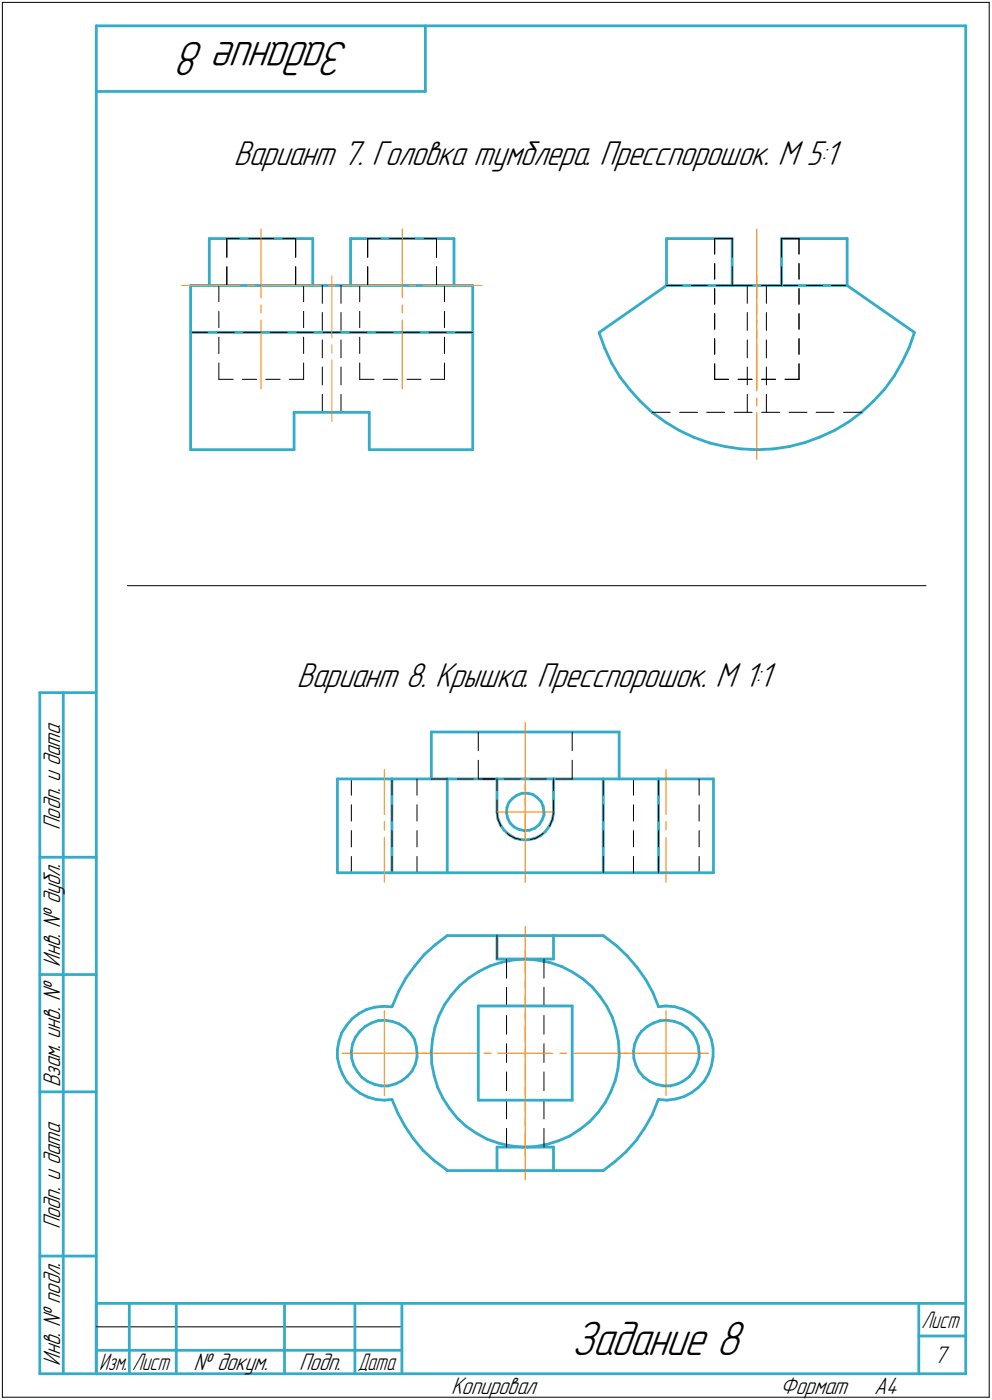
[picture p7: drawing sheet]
<svg xmlns="http://www.w3.org/2000/svg" width="211mm" height="298mm" viewBox="0 0 211 298" stroke-linecap="round" stroke-linejoin="round" font-family="sans-serif">
<g fill="none" stroke="#33acca" stroke-width=".59">
<path d="M20.5 5.5v287zM20.5 5.5h185zM20.5 19.5h70zM90.5 5.5v14zM205.5 5.5v287zM44.5 50.8h22zM44.5 50.8v10zM66.5 50.8v10zM74.6 50.8v10zM74.6 50.8h22zM96.6 50.8v10zM141.8 50.8h14z"/>
<path d="M141.8 50.8v10zM155.8 50.8v10zM166.3 50.8h14zM166.3 50.8v10zM180.3 50.8v10zM40.6 70.8v25zM40.6 70.8h60zM40.6 60.8v10zM40.6 60.8h3.9zM44.5 60.8h22zM66.5 60.8h8.1zM74.6 60.8h22z"/>
<path d="M96.6 60.8h4zM100.6 60.8v10zM100.6 70.8v25zM127.5 71l1.2 3.2zM127.5 70.8v.2zM127.5 70.8l14.3-10zM128.7 74.2l1.4 3.1zM130.1 77.3l1.8 3zM141.8 60.8h38.5zM180.3 60.8l14.3 10zM191.9 77.1l-1.7 3zM193.5 74l-1.6 3.1z"/>
<path d="M194.6 70.8l-1.1 3.2zM40.6 95.8h22zM62.6 87.8v8zM62.6 87.8h16zM78.6 95.8h22zM78.6 87.8v8zM131.9 80.3l2.1 2.7zM134 83l2.3 2.5zM136.3 85.5l2.6 2.4zM138.9 87.9l2.7 2zM141.6 89.9l3 1.8zM144.6 91.7l3.1 1.4z"/>
<path d="M147.7 93.1l3.3 1.2zM151 94.3l3.3 .8zM154.3 95.1l3.3 .5zM157.6 95.6l3.5 .2zM161.1 95.8l3.5-.2zM164.6 95.6l3.4-.5zM168 95.1l3.3-.9zM171.3 94.2l3.2-1.2zM174.5 93l3.1-1.4zM177.6 91.6l3-1.8zM180.6 89.8l2.7-2zM183.3 87.8l2.5-2.4z"/>
<path d="M188.2 82.9l-2.4 2.5zM190.2 80.1l-2 2.8zM8.5 147.5v145zM8.5 147.5h12zM13.5 147.5v145zM91.8 155.9h39.9zM91.8 155.9v10zM131.7 155.9v10zM71.8 165.9v19.9zM71.8 165.9h11.6zM83.4 165.9v19.9zM83.4 165.9h11.8z"/>
<path d="M95.2 165.9h10.5zM95.2 165.9v19.9zM105.7 165.9v7zM105.7 165.9h6.1zM105.7 172.9l.2 1.3zM105.9 174.2l.5 1.4zM106.4 175.6l.9 1.2zM107.3 176.8l1 .9zM107.8 173.1l.2 1.1zM107.9 172l-.1 1.1zM108 174.2l.5 1.1zM108.3 177.7l1.3 .8z"/>
<path d="M108.3 170.9l-.4 1.1zM108.5 175.3l.9 .8zM109.1 170l.9-.7zM109.1 170l-.8 .9zM109.4 176.1l1 .5zM109.6 178.5l1.3 .3zM110 169.3l1.1-.4zM110.4 176.6l1.2 .3zM110.9 178.8h1.5zM111.1 168.9h1.2zM111.6 176.9l1.1-.1zM111.8 165.9h6z"/>
<path d="M112.3 168.9l1.1 .3zM112.4 178.8l1.3-.2zM112.7 176.8l1.1-.4zM113.4 169.2l.9 .6zM113.7 178.6l1.3-.6zM113.8 176.4l.9-.8zM114.3 169.8l.8 .9zM115 178l1.1-1zM115.1 170.7l.5 1zM115.3 174.7l-.6 .9zM115.6 171.7l.1 1.2zM115.7 173.6l-.4 1.1z"/>
<path d="M115.7 172.9v.7zM116.9 175.9l-.8 1.1zM117.5 174.6l-.6 1.3zM117.8 165.9h10.6zM117.8 173.1l-.3 1.5zM117.8 172.9v.2zM117.8 165.9v7zM128.4 165.9v19.9zM128.4 165.9h11.7zM140.1 165.9h11.7zM140.1 165.9v19.9zM151.8 165.9v19.9z"/>
<path d="M8.5 182.5h12zM71.8 185.8h11.6zM83.4 185.8h11.8zM95.2 185.8h33.2zM95.2 199.2h10.5zM105.7 199.2h12.1zM105.7 199.2v5zM117.8 199.2h10.6zM117.8 199.2v5zM128.4 185.8h11.7zM128.4 199.2l.3 .3zM128.7 199.5l2.5 1.9z"/>
<path d="M140.1 185.8h11.7zM8.5 207.5h12zM72.7 219.9l-.6 1.8zM73.7 218.4l-1 1.5zM74.9 216.9l1.5-1.1zM74.9 216.9l-1.2 1.5zM76.4 215.8l1.6-.8zM76.5 219.6l1.1-1zM76.5 219.6l-.9 1.3zM77.6 218.6l1.4-.8zM78 215l1.8-.5zM79 217.8l1.4-.5z"/>
<path d="M79.8 214.5l1.8-.2zM80.4 217.3h1.6zM81.6 214.3l1.8 .1zM82 217.3l1.5 .2zM83.5 217.5l1.4 .5zM83.6 214l-.2 .4zM84.8 211.1l-1.2 2.9zM84.9 218l1.3 .9zM86.2 218.9l1.1 1.1zM86.4 208.3l-1.6 2.8zM87.3 220l.8 1.2zM88.2 205.7l-1.8 2.6z"/>
<path d="M90.3 203.3l2.3-2.1zM90.3 203.3l-2.1 2.4zM92.5 218.8l-.5 2.5zM92.6 201.2l2.6-2zM93.4 216.3l-.9 2.5zM94.6 214l-1.2 2.3zM96.1 211.8l-1.5 2.2zM97.8 209.9l2-1.7zM97.8 209.9l-1.7 1.9zM99.8 208.2l2.1-1.4zM101.8 214.2v20.1zM101.8 214.2h20z"/>
<path d="M101.9 206.8l2.4-1.1zM104.3 205.7l2.5-.8zM105.7 204.2h6.1zM106.8 204.9l2.6-.5zM109.4 204.4l2.5-.2zM111.8 204.2h6zM111.9 204.2l2.7 .3zM114.6 204.5l2.5 .5zM117.1 205l2.4 .8zM119.5 205.8l2.3 1.2zM121.8 214.2v20.1zM121.8 207l2.2 1.4z"/>
<path d="M124 208.4l2 1.7zM126 210.1l1.7 2.1zM127.7 212.2l1.4 2.1zM129.1 214.3l1.2 2.4zM130.3 216.7l.8 2.4zM131.1 219.1l.5 2.6zM131.2 201.4l2.3 2.2zM133.5 203.6l2.1 2.4zM135.6 206l1.8 2.6zM136.5 219.6l1.2-1zM136.5 219.6l-.9 1.3zM137.4 208.6l1.5 2.8z"/>
<path d="M137.7 218.6l1.3-.8zM138.9 211.4l1.2 3zM139 217.8l1.5-.5zM140.1 214.4l1.6-.2zM140.5 217.3h1.5zM141.7 214.2l1.9 .2zM142 217.3l1.5 .2zM143.5 217.5l1.4 .5zM143.6 214.4l1.7 .5zM144.9 218l1.3 .9zM145.3 214.9l1.7 .8zM146.2 218.9l1.1 1.1z"/>
<path d="M147 215.7l1.4 1.1zM147.3 220l.8 1.2zM148.4 216.8l1.3 1.4zM149.7 218.2l1 1.5zM150.7 219.7l.7 1.7zM8.5 232.5h12zM71.8 223.4v1.9zM71.8 225.3l.4 1.8zM72.1 221.7l-.3 1.7zM72.2 227.1l.7 1.7zM72.9 228.8l.9 1.6zM73.8 230.4l1.3 1.2z"/>
<path d="M74.8 223.9v1.5zM74.8 225.4l.5 1.4zM75 222.3l-.2 1.6zM75.1 231.6l1.4 1.1zM75.3 226.8l.7 1.4zM75.6 220.9l-.6 1.4zM76 228.2l1 1.2zM76.5 232.7l1.7 .9zM77 229.4l1.2 .9zM78.2 230.3l1.5 .6zM78.2 233.6l1.8 .5zM79.7 230.9l1.4 .3z"/>
<path d="M80 234.1l1.8 .2zM81.1 231.2h1.5zM81.8 234.3l1.6-.2zM82.6 231.2l1.6-.4zM83.4 234.1l1.3 3zM84.2 230.8l1.3-.7zM84.7 237.1l1.5 2.8zM85.5 230.1l1.2-.9zM86.2 239.9l1.8 2.6zM87.7 228l-1 1.2zM88.1 221.2l.5 1.6zM88.4 226.6l-.7 1.4z"/>
<path d="M88.6 222.8l.1 1.5zM88.7 225.1l-.3 1.5zM88.7 224.3v.8zM91.8 223.9l.1 2.6zM91.9 226.5l.5 2.5zM92 221.3l-.2 2.6zM92.4 229l.7 2.6zM93.1 231.6l1.1 2.2zM94.2 233.8l1.5 2.3zM95.7 236.1l1.6 2zM97.3 238.1l1.9 1.8zM99.2 239.9l2.1 1.4z"/>
<path d="M101.8 234.3h20zM127.3 236.9l-1.8 1.9zM128.8 234.8l-1.5 2.1zM130 232.5l-1.2 2.3zM130.9 230.1l-.9 2.4zM131.5 227.6l-.6 2.5zM131.6 221.7l.1 2.6zM131.7 225l-.2 2.6zM131.7 224.3v.7zM134.8 223.9l.1 1.5zM134.9 225.4l.4 1.4zM135 222.3l-.2 1.6z"/>
<path d="M135.3 226.8l.7 1.4zM135.6 220.9l-.6 1.4zM136 228.2l1 1.2zM137 229.4l1.3 .9zM138.3 230.3l1.3 .6zM138.8 237.4l-1.6 2.8zM139.6 230.9l1.5 .3zM140 234.4l-1.2 3zM140.1 234.1l1.8 .2zM140.1 234.1l-.1 .3zM141.1 231.2h1.6zM141.9 234.3l1.9-.3z"/>
<path d="M142.7 231.2l1.5-.4zM143.8 234l1.7-.5zM144.2 230.8l1.3-.7zM145.5 230.1l1.2-.9zM145.5 233.5l1.7-.8zM147.2 232.7l1.4-1.1zM147.7 228l-1 1.2zM148.1 221.2l.5 1.6zM148.3 226.6l-.6 1.4zM148.6 222.8l.2 1.5zM148.8 225.1l-.5 1.5zM148.8 224.3v.8z"/>
<path d="M149.9 230.2l-1.3 1.4zM150.8 228.6l-.9 1.6zM151.4 226.9l-.6 1.7zM151.4 221.4l.3 1.8zM151.7 225l-.3 1.9zM151.7 223.2v1.8zM88 242.5l2 2.4zM90 244.9l2.4 2.2zM92.4 247.1l2.5 1.9zM94.9 249l.3 .3zM95.2 249.3h10.5zM101.3 241.3l2.3 1.3z"/>
<path d="M103.6 242.6l2.5 .8zM105.7 244.3h6.1zM105.7 249.3h12.1zM105.7 244.3v5zM106.1 243.4l2.5 .6zM108.6 244l2.7 .3zM111.3 244.3l2.5-.1zM111.8 244.3h6zM113.8 244.2l2.6-.5zM116.4 243.7l2.5-.8zM117.8 249.3h10.6zM117.8 244.3v5z"/>
<path d="M118.9 242.9l2.3-1zM121.2 241.9l2.2-1.4zM123.4 240.5l2.1-1.7zM128.4 249.3l2.5-2zM130.9 247.3l2.4-2.1zM135.4 242.8l-2.1 2.4zM137.2 240.2l-1.8 2.6zM8.5 267.5h12zM20.5 277.5h185zM20.5 277.5v15zM27.5 277.5v15zM37.5 277.5v15z"/>
<path d="M60.5 277.5v15zM75.5 277.5v15zM85.5 277.5v15zM195.5 277.5v15zM8.5 292.5h12zM20.5 292.5h185zM20.5 287.5h7zM27.5 287.5h10zM37.5 287.5h23zM60.5 287.5h15zM75.5 287.5h10zM195.5 284.5h10z"/>
</g>
<g fill="none" stroke="#000" stroke-width=".21">
<path d="M.5 .5v297zM.5 .5h210zM210.5 .5v297zM44.5 50.8h3.8zM48.3 56.8v4zM48.3 50.8v4zM48.3 50.8h2.6zM52.9 50.8h2.6zM55.5 50.8h2.8zM60.2 50.8h2.7zM62.9 50.8h3.6zM62.9 56.8v4z"/>
<path d="M62.9 50.8v4zM74.6 50.8h3.6zM78.2 56.8v4zM78.2 50.8v4zM78.2 50.8h2.7zM82.9 50.8h2.7zM85.6 50.8h2.6zM90.3 50.8h2.6zM92.9 50.8h3.7zM92.9 56.8v4zM92.9 50.8v4zM152.1 56.1v3.3z"/>
<path d="M152.1 50.8v3.3zM152.1 50.8h3.7zM155.8 56.8v4zM155.8 50.8v4zM166.3 50.8h3.4zM166.3 50.8h3.7zM166.3 56.8v4zM166.3 50.8v4zM170 56.1v3.3zM170 50.8v3.3zM171.6 50.8h3.4zM177 50.8h3.3z"/>
<path d="M40.6 70.8h3.6zM44.5 60.8h4.1zM44.5 60.8h3.8zM46.2 70.8h3.7zM46.6 60.8h1.7zM46.6 77.3v3.5zM46.6 71.8v3.5zM46.6 66.3v3.5zM46.6 60.8v3.5zM50.5 60.8h4.1zM51.8 70.8h3.7zM56.6 60.8h3.9z"/>
<path d="M57.5 70.8h3.6zM62.6 60.8h3.9zM62.9 60.8h3.6zM62.9 60.8h1.7zM63.2 70.8h3.5zM64.6 77.3v3.5zM64.6 71.8v3.5zM64.6 66.3v3.5zM64.6 60.8v3.5zM68.6 78.1v3.9zM68.6 72.4v3.8zM68.6 66.5v3.9z"/>
<path d="M68.6 60.8v3.8zM68.7 70.8h3.7zM72.6 78.1v3.9zM72.6 72.4v3.8zM72.6 66.5v3.9zM72.6 60.8v3.8zM74.4 70.8h3.7zM74.6 60.8h4zM74.6 60.8h3.6zM76.5 60.8h1.7zM76.5 77.3v3.5zM76.5 71.8v3.5z"/>
<path d="M76.5 66.3v3.5zM76.5 60.8v3.5zM80 70.8h3.7zM80.6 60.8h4zM85.7 70.8h3.6zM86.6 60.8h4zM91.3 70.8h3.6zM92.5 60.8h4.1zM92.9 60.8h3.7zM92.9 60.8h1.7zM94.6 77.3v3.5zM94.6 71.8v3.5z"/>
<path d="M94.6 66.3v3.5zM94.6 60.8v3.5zM96.9 70.8h3.7zM141.8 60.8h3.3zM147.2 60.8h3.3zM152.1 77.5v3.3zM152.1 72.1v3.3zM152.1 66.8v3.3zM152.1 61.5v3.3zM152.5 60.8h3.3zM155.8 60.8h4.2zM159 78.1v3.9z"/>
<path d="M159 72.4v3.8zM159 66.5v3.9zM159 60.8v3.8zM162.1 60.8h4.2zM163.1 78.1v3.9zM163.1 72.4v3.8zM163.1 66.5v3.9zM163.1 60.8v3.8zM166.3 60.8h3.4zM170 77.5v3.3zM170 72.1v3.3zM170 66.8v3.3z"/>
<path d="M170 61.5v3.3zM171.6 60.8h3.4zM177 60.8h3.3zM46.6 80.8h3zM51.6 80.8h3zM56.6 80.8h3zM61.6 80.8h3zM68.6 84v3.8zM72.6 84v3.8zM76.5 80.8h3.1zM81.5 80.8h3.1zM86.6 80.8h3z"/>
<path d="M91.6 80.8h3zM138.8 87.8h3.8zM144.6 87.8h3.8zM150.4 87.8h3.8zM152.1 80.8h2.9zM156.2 87.8h3.8zM157.1 80.8h2.9zM159 84v3.8zM162.1 80.8h2.9zM162.1 87.8h3.8zM163.1 84v3.8zM167 80.8h3z"/>
<path d="M167.9 87.8h3.8zM173.7 87.8h3.8zM179.5 87.8h3.8zM27.1 124.7h169.9zM101.8 155.9v4zM121.8 155.9v4zM74.8 176.9v3.4zM74.8 171.4v3.4zM74.8 165.9v3.4zM83.4 176.9v3.4zM83.4 171.4v3.4zM83.4 165.9v3.4z"/>
<path d="M88.7 176.9v3.4zM88.7 171.4v3.4zM88.7 165.9v3.4zM91.8 165.9h3.4zM95.2 176.9v3.4zM95.2 171.4v3.4zM95.2 165.9v3.4zM97.3 165.9h3.5zM101.8 165.9h3.4zM101.8 161.9v4zM102.8 165.9h3.5zM105.7 165.9v2.5z"/>
<path d="M105.7 170.3v2.6zM105.7 173.1l.3 1.5zM105.7 172.9v.2zM106 174.6l.6 1.3zM106.6 175.9h.1M107.3 165.9h3.4zM107.9 177.4l.6 .6zM108.3 165.9h3.5zM108.5 178l1.3 .6zM109.8 178.6l.9 .1zM111.8 165.9h3.4zM112.8 178.8l1.2-.3z"/>
<path d="M112.8 165.9h3.4zM114 178.5l1.2-.8zM115.2 177.7l.4-.2zM117.1 175.6l-.2 .3zM117.3 165.9h3.4zM117.6 174.2l-.5 1.4zM117.8 170.3v2.6zM117.8 165.9v2.5zM117.8 172.9l-.2 1.3zM118.3 165.9h3.5zM121.8 161.9v4zM122.8 165.9h3.4z"/>
<path d="M128.3 165.9h3.4zM128.4 176.9v3.4zM128.4 171.4v3.4zM128.4 165.9v3.4zM134.8 176.9v3.4zM134.8 171.4v3.4zM134.8 165.9v3.4zM140.1 176.9v3.4zM140.1 171.4v3.4zM140.1 165.9v3.4zM148.8 176.9v3.4zM148.8 171.4v3.4z"/>
<path d="M148.8 165.9v3.4zM74.8 182.4v3.4zM83.4 182.4v3.4zM88.7 182.4v3.4zM95.2 182.4v3.4zM105.7 199.2v5zM128.4 182.4v3.4zM134.8 182.4v3.4zM140.1 182.4v3.4zM148.8 182.4v3.4zM107.8 204.2v4.1zM107.8 210.2v4z"/>
<path d="M107.8 216.2v4zM115.7 204.2v4.1zM115.7 210.2v4zM115.7 216.2v4zM107.8 222.2v4zM107.8 228.3v3.9zM107.8 234.3v4zM115.7 222.2v4zM115.7 228.3v3.9zM115.7 234.3v4zM105.7 244.3v5zM107.8 240.3v4z"/>
<path d="M115.7 240.3v4zM.5 297.5h210zM20.5 282.5h65z"/>
</g>
<g fill="none" stroke="#ff8000" stroke-width=".21">
<path d="M55.5 48.8v14.6zM70.6 58.8v13.1zM85.6 48.8v14.6zM161 48.8v14.6zM161 58.8v9.9zM38.6 60.8h12.5zM52.6 60.8h1.7zM55.5 68.2v14.6zM55.5 64.9v1.7zM55.7 60.8h12.5zM69.8 60.8h1.6zM70.6 76.6v13.1z"/>
<path d="M70.6 73.4v1.8zM72.9 60.8h12.5zM85.6 68.2v14.6zM85.6 64.9v1.7zM87 60.8h1.6zM90 60.8h12.6zM161 68.2v14.6zM161 64.9v1.7zM161 70.1v1.8zM161 73.3v9.9zM161 84.8v1.6zM161 87.9v9.9z"/>
<path d="M111.8 153.8v14.7zM81.8 178.3v9.6zM81.8 174.9v1.9zM81.8 163.8v9.7zM105.7 172.9h6.1zM111.8 173.2v14.7zM111.8 170v1.7zM111.8 172.9h6zM111.8 172.9v6zM111.8 166.9v6zM141.7 178.3v9.6zM141.7 174.9v1.9z"/>
<path d="M141.7 163.8v9.7zM111.8 197.3v10zM81.8 215.2v9.1zM111.8 208.8v1.6zM111.8 211.9v10zM111.8 202.3v11.7zM111.8 215.4v1.5zM111.8 218.4v5.9zM141.7 215.2v9.1zM72.8 224.3h9zM81.8 224.3h9zM81.8 224.3v9z"/>
<path d="M89.7 224.3h11.7zM103 224.3h1.5zM105.9 224.3h5.9zM111.8 223.4v1.6zM111.8 226.6v10zM111.8 238.1v1.6zM111.8 224.3h5.8zM111.8 234.6v11.6zM111.8 231.6v1.5zM111.8 224.3v5.7zM119.1 224.3h1.5zM122.1 224.3h11.7z"/>
<path d="M132.8 224.3h8.9zM141.7 224.3h9.1zM141.7 224.3v9zM111.8 241.2v10z"/>
</g>
<g fill="#fff" stroke="#fff" stroke-width=".21">
<path d="M49.8 29.5h129.6zM49.8 29.5h129.6zM49.8 29.6h129.6zM49.8 29.7h129.6zM49.8 29.8h129.6zM49.8 29.9h129.6zM49.8 30h129.6zM49.8 30.1h129.6zM49.8 30.1h129.6zM49.8 30.2h129.6zM49.8 30.3h129.6zM49.8 30.4h129.6zM49.8 30.5h129.6zM49.8 30.6h129.6zM49.8 30.6h129.6zM49.8 30.7h129.6zM49.8 30.8h129.6zM49.8 30.9h129.6zM49.8 31h129.6zM49.8 31.1h129.6zM49.8 31.2h129.6zM49.8 31.2h129.6zM49.8 31.3h129.6zM49.8 31.4h129.6zM49.8 31.5h129.6zM49.8 31.6h129.6zM49.8 31.7h129.6zM49.8 31.7h129.6zM49.8 31.8h129.6zM49.8 31.9h129.6zM49.8 32h129.6zM49.8 32.1h129.6zM49.8 32.2h129.6zM49.8 32.3h129.6zM49.8 32.3h129.6zM49.8 32.4h129.6zM49.8 32.5h129.6zM49.8 32.6h129.6zM49.8 32.7h129.6zM49.8 32.8h129.6zM49.8 32.9h129.6zM49.8 32.9h129.6zM49.8 33h129.6zM49.8 33.1h129.6zM49.8 33.2h129.6zM49.8 33.3h129.6zM49.8 33.4h129.6zM49.8 33.4h129.6zM49.8 33.5h129.6zM49.8 33.6h129.6zM49.8 33.7h129.6zM49.8 33.8h129.6zM49.8 33.9h129.6zM49.8 34h129.6zM49.8 34h129.6zM49.8 34.1h129.6zM49.8 34.2h129.6zM49.8 34.3h129.6zM49.8 34.4h129.6zM49.8 34.5h129.6zM49.8 34.5h129.6zM49.8 34.6h129.6zM49.8 34.7h129.6zM49.8 34.8h129.6zM49.8 34.9h129.6zM49.8 35h129.6zM49.8 35.1h129.6zM49.8 35.1h129.6zM49.8 35.2h129.6zM49.8 35.3h129.6zM49.8 35.4h129.6zM49.8 35.5h129.6zM49.8 35.6h129.6zM49.8 35.6h129.6zM49.8 35.7h129.6zM49.8 35.8h129.6zM49.8 35.9h129.6zM49.8 36h129.6zM49.8 36.1h129.6zM49.8 36.2h129.6zM49.8 36.2h129.6zM49.8 36.3h129.6zM49.8 36.4h129.6zM49.8 36.5h129.6z"/>
<path d="M63.2 140.6h102.2zM63.2 140.7h102.2zM63.2 140.8h102.2zM63.2 140.9h102.2zM63.2 141h102.2zM63.2 141.1h102.2zM63.2 141.1h102.2zM63.2 141.2h102.2zM63.2 141.3h102.2zM63.2 141.4h102.2zM63.2 141.5h102.2zM63.2 141.6h102.2zM63.2 141.6h102.2zM63.2 141.7h102.2zM63.2 141.8h102.2zM63.2 141.9h102.2zM63.2 142h102.2zM63.2 142.1h102.2zM63.2 142.2h102.2zM63.2 142.2h102.2zM63.2 142.3h102.2zM63.2 142.4h102.2zM63.2 142.5h102.2zM63.2 142.6h102.2zM63.2 142.7h102.2zM63.2 142.7h102.2zM63.2 142.8h102.2zM63.2 142.9h102.2zM63.2 143h102.2zM63.2 143.1h102.2zM63.2 143.2h102.2zM63.2 143.3h102.2zM63.2 143.3h102.2zM63.2 143.4h102.2zM63.2 143.5h102.2zM63.2 143.6h102.2zM63.2 143.7h102.2zM63.2 143.8h102.2zM63.2 143.8h102.2zM63.2 143.9h102.2zM63.2 144h102.2zM63.2 144.1h102.2zM63.2 144.2h102.2zM63.2 144.3h102.2zM63.2 144.4h102.2zM63.2 144.4h102.2zM63.2 144.5h102.2zM63.2 144.6h102.2zM63.2 144.7h102.2zM63.2 144.8h102.2zM63.2 144.9h102.2zM63.2 144.9h102.2zM63.2 145h102.2zM63.2 145.1h102.2zM63.2 145.2h102.2zM63.2 145.3h102.2zM63.2 145.4h102.2zM63.2 145.5h102.2zM63.2 145.5h102.2zM63.2 145.6h102.2zM63.2 145.7h102.2zM63.2 145.8h102.2zM63.2 145.9h102.2zM63.2 146h102.2zM63.2 146h102.2zM63.2 146.1h102.2zM63.2 146.2h102.2zM63.2 146.3h102.2zM63.2 146.4h102.2zM63.2 146.5h102.2zM63.2 146.6h102.2zM63.2 146.6h102.2zM63.2 146.7h102.2zM63.2 146.8h102.2zM63.2 146.9h102.2zM63.2 147h102.2zM63.2 147.1h102.2zM63.2 147.2h102.2zM63.2 147.2h102.2zM63.2 147.3h102.2zM63.2 147.4h102.2zM63.2 147.5h102.2zM63.2 147.6h102.2zM63.2 147.7h102.2zM63.2 147.7h102.2z"/>
</g>
<g font-size="10.9">
<text x="74.4" y="9" transform="rotate(-180 74.4 9)">Задание 8</text>
<text x="121.6" y="288.5">Задание 8</text>
</g>
<g font-size="7.8">
<text x="49.8" y="35.1">Вариант 7. Головка тумблера. Пресспорошок. М 5:1</text>
<text x="63.2" y="146.3">Вариант 8. Крышка. Пресспорошок. М 1:1</text>
</g>
<g font-size="5.4">
<text x="12.8" y="176.7" transform="rotate(-90 12.8 176.7)">Подп. и дата</text>
<text x="12.8" y="205.8" transform="rotate(-90 12.8 205.8)">Инв. № дубл.</text>
<text x="12.8" y="231.6" transform="rotate(-90 12.8 231.6)">Взам. инв. №</text>
<text x="12.8" y="261.7" transform="rotate(-90 12.8 261.7)">Подп. и дата</text>
<text x="12.8" y="290.8" transform="rotate(-90 12.8 290.8)">Инв. № подл.</text>
<text x="41.2" y="291.8">№ докум.</text>
<text x="63.6" y="291.8">Подп.</text>
<text x="198.8" y="290.3">7</text>
<text x="96" y="296.8">Копировал</text>
<text x="166" y="296.8">Формат</text>
<text x="186" y="296.8">A4</text>
</g>
<g font-size="5.3">
<text x="196.1" y="282.8">Лист</text>
<text x="21.1" y="291.8">Изм.</text>
<text x="28.1" y="291.8">Лист</text>
<text x="76.1" y="291.8">Дата</text>
</g>
</svg>
